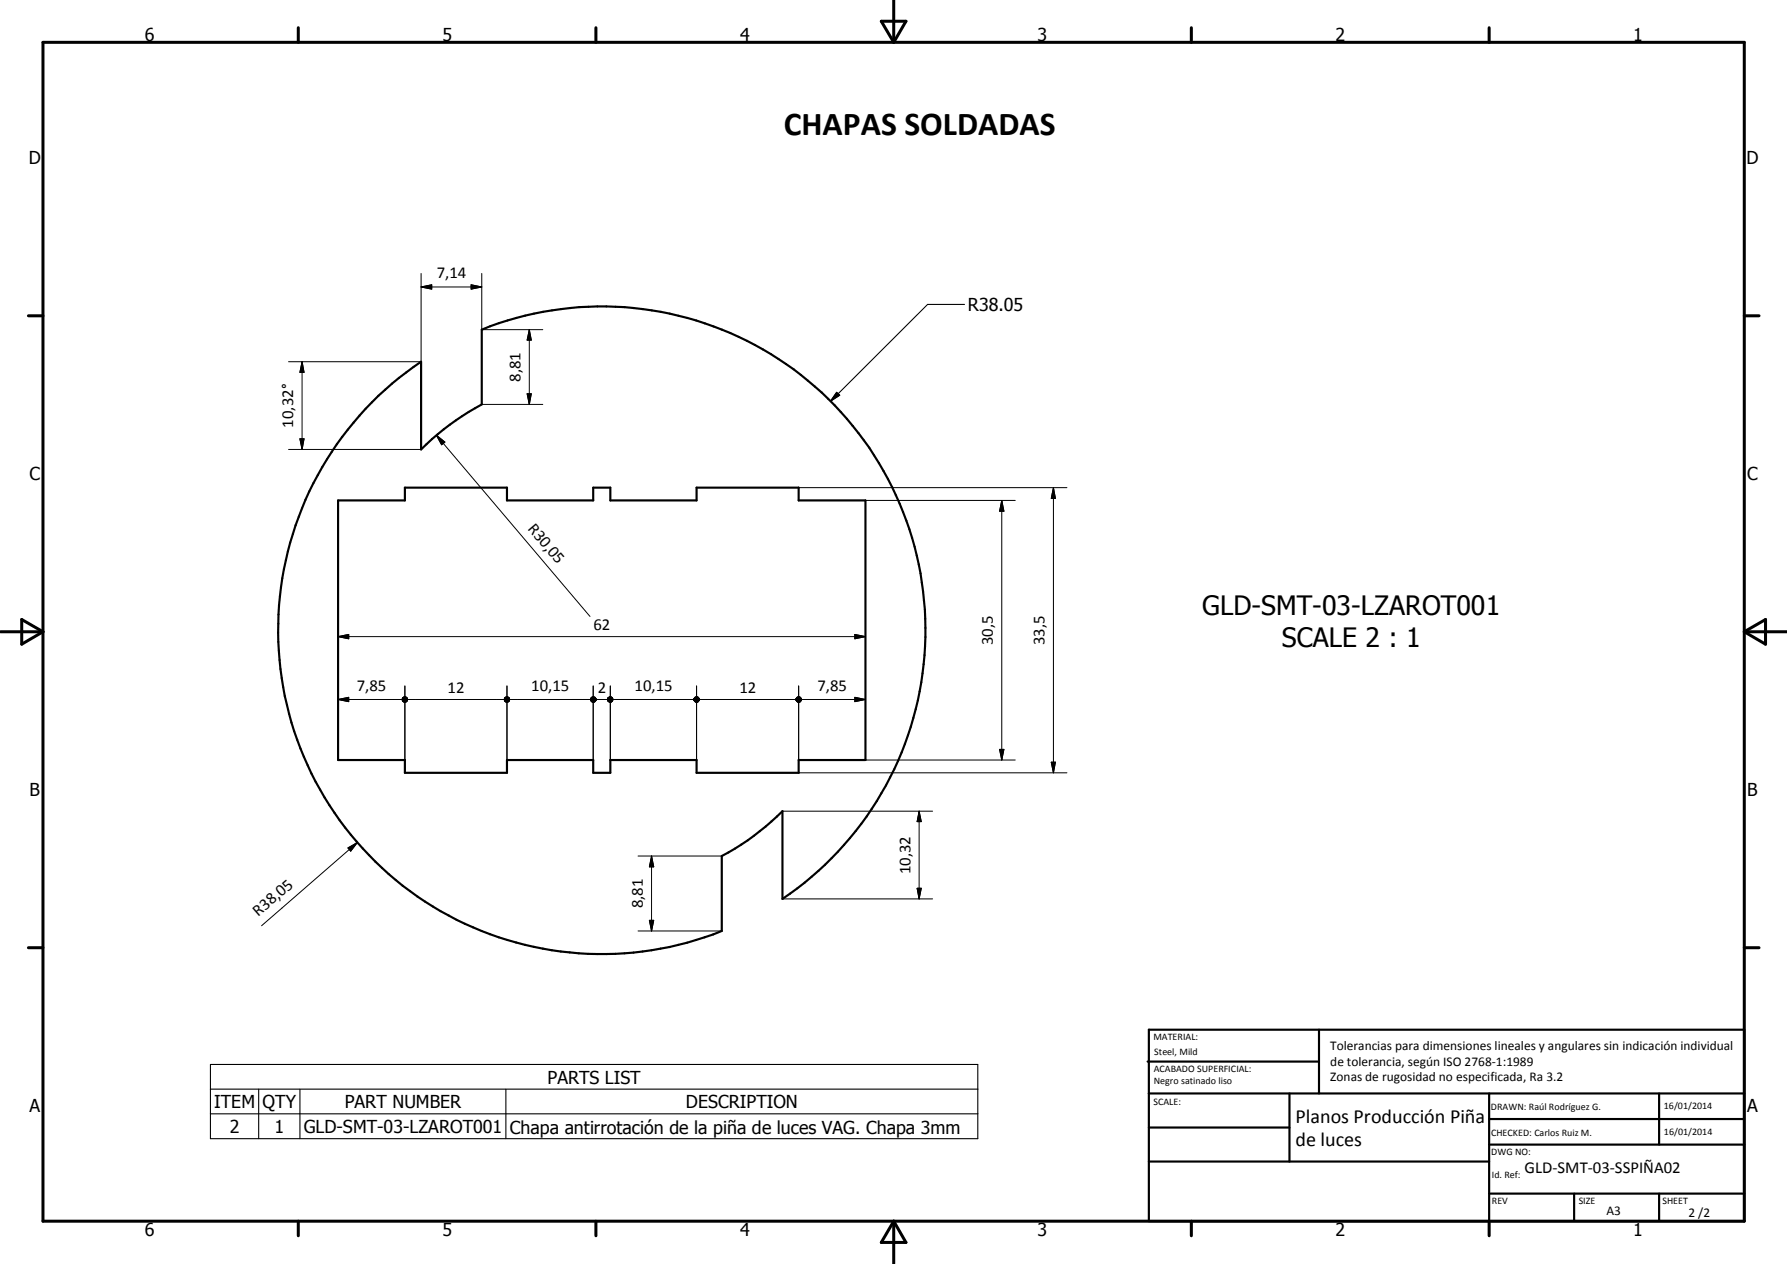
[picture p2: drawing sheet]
<svg xmlns="http://www.w3.org/2000/svg" width="420mm" height="297mm" viewBox="0 0 420 297" stroke-linecap="round" stroke-linejoin="round" font-family="sans-serif">
<g fill="none" stroke="#000" stroke-width=".51">
<path d="M89 93a77 77 0 0 1 10-8v20.6a61.2 61.2 0 0 1 14.3-10.6v-17.5a76.1 76.1 0 0 1 95.5 35.1 76.1 76.1 0 0 1-24.8 98.6v-20.6a59.5 59.5 0 0 1-14.3 10.6v17.6a76.1 76.1 0 0 1-92.3-29.6 76.1 76.1 0 0 1 11.6-96.2zM79.5 117.6h15.7v-3h24v3h20.3v-3h4v3h20.3v-3h24v3h15.7v61h-15.7v3h-24v-3h-20.3v3h-4v-3h-20.3v3h-24v-3h-15.7zM269.8 249.5h40.3M270.1 242h140v45h-140zM270.1 257h140M303.2 257v16M310.1 242v15M350.1 257v30M390.1 257v12M270.1 265h33.1M270.1 273h80M350.1 269h60"/>
<path d="M350.1 263h60M350.1 280.5h60M370.1 280.5v6.5M390.1 280.5v6.5"/>
</g>
<g fill="none" stroke="#000" stroke-width=".71">
<path d="M10.1 9.9h400v277.1h-400zM70.1 6.5v3.4M140.1 6.5v3.4M207.2 5h5.8l-2.9 4.9zM210.1 0v9.9M280.1 6.5v3.4M350.1 6.5v3.4M6.7 74.2h3.4M410.1 74.2h3.5M.1 148.5h10M5.1 145.6l5 2.9-5 2.9zM410.1 148.5h10"/>
<path d="M410.1 148.5l5-2.9v5.8zM6.7 222.7h3.4M410.1 222.7h3.5M70.1 287v3.4M140.1 287v3.4M210.1 287v10M210.1 287l2.9 5h-5.8zM280.1 287v3.4M350.1 287v3.4"/>
</g>
<path d="M226.8 71.5h-8.7l-22.8 22.8M196.7 92.2l.7 .7-2.1 1.4zM49.5 250.1h180.4v17.5h-180.4zM49.5 255.9h180.4M60.8 255.9v11.7M70.5 255.9v11.7M118.9 255.9v11.7M49.5 261.7h180.4" fill="none" stroke="#000" stroke-width=".25"/>
<g fill="#000">
<path d="M99 67.4l2.5-.5v1zM110.8 66.9l2.5 .5-2.5 .5zM124.4 77.5l.5 2.4h-1zM71 85l.5 2.5h-1zM123.9 92.5h1l-.5 2.5zM196.7 92.2l.7 .7-2.1 1.4zM70.5 103.1h1l-.5 2.5zM102.6 102.3l2 1.6-.8 .6zM247.7 114.6l.4 2.5h-.9zM235.5 117.6l.5 2.5h-1zM79.5 149.6l2.5-.5v1zM201 149.1l2.5 .5-2.5 .5z"/>
<path d="M79.5 164.4l2.5-.5v1zM94.6 164.4l.1 .3zM94.6 164.4l.2 .5zM94.6 164.4l.3 .6zM94.6 164.4l.6 .6h-.3zM94.6 164.4l.7 .6zM94.6 164.4l.9 .5-.2 .1zM94.6 164.4l1.1 .4-.2 .1zM94.6 164.4l1.1 .2v.2zM94.6 164.4l1.2 .1-.1 .1zM94.6 164.4l1.2-.1v.2zM94.6 164.4l1.1-.3 .1 .2z"/>
<path d="M94.6 164.4l1.1-.4v.1zM94.6 164.4l.9-.6 .2 .2zM94.6 164.4l.7-.6h.2zM95.2 163.7l.1 .1-.7 .6zM94.9 163.8l.3-.1-.6 .7zM94.8 163.9l.1-.1-.3 .6zM94.8 163.9l-.2 .5zM94.7 164l-.1 .4zM94.6 164.2v.2zM95.7 164l.1 .4zM95.6 163.9l.2 .5zM95.4 163.8l.4 .6z"/>
<path d="M95.2 163.7l.6 .7zM95.1 163.8l.1-.1 .6 .7zM94.9 163.8h.2l.7 .6zM94.7 164l.2-.2 .9 .6zM94.7 164l1.1 .4-1.2-.3zM94.6 164.1l1.2 .3-1.2-.1zM94.6 164.3l1.2 .1-1.2 .1zM94.6 164.5l1.2-.1-1.2 .2zM94.6 164.6l1.2-.2-1.1 .4zM94.7 164.8l1.1-.4-.9 .5zM94.9 164.9l.9-.5-.7 .6zM95.1 165l.7-.6z"/>
<path d="M95.8 164.4l-.6 .6zM95.8 164.4l-.4 .6zM95.8 164.4l-.2 .5zM95.8 164.4l-.1 .3zM95.8 164.4v.2zM118.6 164.4l.1 .3zM118.6 164.4l.2 .5zM118.6 164.4l.3 .6zM118.6 164.4l.6 .6h-.3zM118.6 164.4l.7 .6zM118.6 164.4l.9 .5-.2 .1zM118.6 164.4l1.1 .4-.2 .1z"/>
<path d="M118.6 164.4l1.1 .2v.2zM118.6 164.4l1.2 .1-.1 .1zM118.6 164.4l1.2-.1v.2zM118.6 164.4l1.1-.3 .1 .2zM118.6 164.4l1.1-.4v.1zM118.6 164.4l.9-.6 .2 .2zM118.6 164.4l.7-.6h.2zM119.2 163.7l.1 .1-.7 .6zM118.9 163.8l.3-.1-.6 .7zM118.8 163.9l.1-.1-.3 .6zM118.8 163.9l-.2 .5zM118.7 164l-.1 .4z"/>
<path d="M118.6 164.2v.2zM119.7 164l.1 .4zM119.6 163.9l.2 .5zM119.4 163.8l.4 .6zM119.2 163.7l.6 .7zM119.1 163.8l.1-.1 .6 .7zM118.9 163.8h.2l.7 .6zM118.7 164l.2-.2 .9 .6zM118.7 164l1.1 .4-1.2-.3zM118.6 164.1l1.2 .3-1.2-.1zM118.6 164.3l1.2 .1-1.2 .1zM118.6 164.5l1.2-.1-1.2 .2z"/>
<path d="M118.6 164.6l1.2-.2-1.1 .4zM118.7 164.8l1.1-.4-.9 .5zM118.9 164.9l.9-.5-.7 .6zM119.1 165l.7-.6zM119.8 164.4l-.6 .6zM119.8 164.4l-.4 .6zM119.8 164.4l-.2 .5zM119.8 164.4l-.1 .3zM119.8 164.4v.2zM140 164l.1 .4zM139.9 163.9l.2 .5zM139.7 163.8l.4 .6z"/>
<path d="M139.5 163.7l.6 .7zM139.3 163.8l.2-.1 .6 .7zM139.2 163.8h.1l.8 .6zM139 164l.2-.2 .9 .6zM139 164l1.1 .4-1.2-.3zM138.9 164.1l1.2 .3-1.2-.1zM138.9 164.3l1.2 .1-1.2 .1zM138.9 164.5l1.2-.1-1.2 .2zM138.9 164.6l1.2-.2-1.1 .4zM139 164.8l1.1-.4-.9 .5zM139.2 164.9l.9-.5-.8 .6zM139.3 165l.8-.6z"/>
<path d="M140.1 164.4l-.4 .6h-.2zM140.1 164.4l-.4 .6zM140.1 164.4l-.2 .5zM140.1 164.4l-.1 .3zM140.1 164.4v.2zM142.9 164.4v.3zM142.9 164.4l.2 .5zM142.9 164.4l.4 .6-.2-.1zM142.9 164.4l.6 .6zM142.9 164.4l.7 .6zM142.9 164.4l.9 .5-.2 .1zM142.9 164.4l1.1 .4-.2 .1z"/>
<path d="M142.9 164.4l1.1 .2v.2zM142.9 164.4l1.2 .1-.1 .1zM142.9 164.4l1.2-.1v.2zM142.9 164.4l1.1-.3 .1 .2zM142.9 164.4l1.1-.4v.1zM142.9 164.4l.9-.6 .2 .2zM142.9 164.4l.7-.6h.2zM143.5 163.7l.1 .1-.7 .6zM143.3 163.8l.2-.1-.6 .7zM143.1 163.9l.2-.1-.4 .6zM143.1 163.9l-.2 .5zM142.9 164v.4z"/>
<path d="M142.9 164.2v.2zM163.1 164.4l.2 .3zM163.1 164.4l.3 .5zM163.1 164.4l.5 .6zM163.1 164.4l.6 .6zM163.1 164.4l.8 .6zM163.1 164.4l1 .5-.2 .1zM163.1 164.4l1.1 .4-.1 .1zM163.1 164.4l1.3 .2-.2 .2zM163.1 164.4l1.3 .1v.1zM163.1 164.4l1.3-.1v.2zM163.1 164.4l1.3-.3v.2z"/>
<path d="M163.1 164.4l1.1-.4 .2 .1zM163.1 164.4l1-.6 .1 .2zM163.1 164.4l.8-.6h.2zM163.7 163.7l.2 .1-.8 .6zM163.6 163.8l.1-.1-.6 .7zM163.4 163.9l.2-.1-.5 .6zM163.4 163.9l-.3 .5zM163.3 164l-.2 .4zM163.2 164.2l-.1 .2zM164.3 164l.1 .4zM164.2 163.9l.2 .5zM164 163.8l.4 .6z"/>
<path d="M163.9 163.7l.5 .7zM163.6 163.8l.3-.1 .5 .7zM163.5 163.8h.1l.8 .6zM163.4 164l.1-.2 .9 .6zM163.4 164l1 .4-1.2-.3zM163.2 164.1l1.2 .3-1.2-.1zM163.2 164.3l1.2 .1-1.2 .1zM163.2 164.5l1.2-.1-1.2 .2zM163.2 164.6l1.2-.2-1 .4zM163.4 164.8l1-.4-.9 .5zM163.5 164.9l.9-.5-.8 .6zM163.6 165l.8-.6-.5 .6z"/>
<path d="M164.4 164.4l-.5 .6zM164.4 164.4l-.4 .6zM164.4 164.4l-.2 .5zM164.4 164.4l-.1 .3zM164.4 164.4v.2zM187.1 164.4l.2 .3zM187.1 164.4l.3 .5zM187.1 164.4l.5 .6zM187.1 164.4l.6 .6zM187.1 164.4l.8 .6zM187.1 164.4l1 .5-.2 .1zM187.1 164.4l1.1 .4-.1 .1z"/>
<path d="M187.1 164.4l1.3 .2-.2 .2zM187.1 164.4l1.3 .1v.1zM187.1 164.4l1.3-.1v.2zM187.1 164.4l1.3-.3v.2zM187.1 164.4l1.1-.4 .2 .1zM187.1 164.4l1-.6 .1 .2zM187.1 164.4l.8-.6h.2zM187.7 163.7l.2 .1-.8 .6zM187.6 163.8l.1-.1-.6 .7zM187.4 163.9l.2-.1-.5 .6zM187.4 163.9l-.3 .5zM187.3 164l-.2 .4z"/>
<path d="M187.2 164.2l-.1 .2zM188.3 164l.1 .4zM188.2 163.9l.2 .5zM188 163.8l.4 .6zM187.9 163.7l.5 .7zM187.7 163.8l.2-.1 .5 .7zM187.5 163.8h.2l.7 .6zM187.4 164l.1-.2 .9 .6zM187.4 164l1 .4-1.2-.3zM187.2 164.1l1.2 .3-1.3-.1zM187.1 164.3l1.3 .1-1.3 .1zM187.1 164.5l1.3-.1-1.2 .2z"/>
<path d="M187.2 164.6l1.2-.2-1 .4zM187.4 164.8l1-.4-.9 .5zM187.5 164.9l.9-.5-.7 .6zM187.7 165l.7-.6-.5 .6zM188.4 164.4l-.5 .6zM188.4 164.4l-.4 .6zM188.4 164.4l-.2 .5zM188.4 164.4l-.1 .3zM188.4 164.4v.2zM201 163.9l2.5 .5-2.5 .5zM235 176.1h1l-.5 2.5zM247.2 179.1h.9l-.4 2.5z"/>
<path d="M216.1 190.6l.5 2.5h-1zM81.8 199.3l2.2-1.3-1.5 2zM152.7 216.3h1l-.5 2.5zM153.2 201.2l.5 2.5h-1zM215.6 208.7h1l-.5 2.5z"/>
</g>
<g fill="none" stroke="#000" stroke-width=".24">
<path d="M99 67.4l2.5-.5v1zM99 67.4h14.3M99 64.3v20.7h-31.2M110.8 66.9l2.5 .5-2.5 .5zM113.3 64.3v13.2h14.3M124.4 77.5l.5 2.4h-1zM124.4 77.5v17.5M71 85l.5 2.5h-1zM71 85v20.6M113.3 95h14.3M123.9 92.5h1l-.5 2.5zM67.8 105.6h31.2"/>
<path d="M70.5 103.1h1l-.5 2.5zM102.6 102.3l2 1.6-.8 .6zM102.6 102.3l36.1 42.6M187.8 114.6h63.1M203.5 117.6h35.2M235.5 117.6l.5 2.5h-1zM235.5 117.6v61M247.7 114.6l.4 2.5h-.9zM247.7 114.6v67M79.5 149.6l2.5-.5v1zM79.5 149.6h124M201 149.1l2.5 .5-2.5 .5z"/>
<path d="M79.5 164.4l2.5-.5v1zM79.5 164.4h15.1M94.6 164.3l1.2 .1-1.2 .1zM94.6 164.5l1.2-.1-1.2 .2zM94.6 164.4l.1 .3zM94.6 164.4l.2 .5zM94.6 164.4l.3 .6zM94.6 164.4l.6 .6h-.3zM94.6 164.4l.7 .6zM94.6 164.4l.9 .5-.2 .1zM94.6 164.4l1.1 .4-.2 .1zM94.6 164.4l1.1 .2v.2z"/>
<path d="M94.6 164.4l1.2 .1-.1 .1zM94.6 164.4l1.2-.1v.2zM94.6 164.4l1.1-.3 .1 .2zM94.6 164.4l1.1-.4v.1zM94.6 164.4l.9-.6 .2 .2zM94.6 164.4l.7-.6h.2zM94.6 164.2v.2zM94.6 164.1l1.2 .3-1.2-.1zM94.6 164.6l1.2-.2-1.1 .4zM94.7 164l-.1 .4zM94.7 164l.2-.2 .9 .6zM94.7 164l1.1 .4-1.2-.3z"/>
<path d="M94.7 164.8l1.1-.4-.9 .5zM94.8 163.9l.1-.1-.3 .6zM94.8 163.9l-.2 .5zM94.9 163.8h.2l.7 .6zM94.9 164.9l.9-.5-.7 .6zM94.9 163.8l.3-.1-.6 .7zM95.1 163.8l.1-.1 .6 .7zM95.1 165l.7-.6zM95.2 163.7l.1 .1-.7 .6zM95.2 161.2v17.4M95.2 163.7l.6 .7zM95.4 163.8l.4 .6z"/>
<path d="M95.6 163.9l.2 .5zM95.7 164l.1 .4zM95.8 164.4l-.6 .6zM95.8 164.4l-.4 .6zM95.8 164.4l-.2 .5zM95.8 164.4l-.1 .3zM95.8 164.4v.2zM95.8 164.4h22.8M118.6 164.3l1.2 .1-1.2 .1zM118.6 164.5l1.2-.1-1.2 .2zM118.6 164.4l.1 .3zM118.6 164.4l.2 .5z"/>
<path d="M118.6 164.4l.3 .6zM118.6 164.4l.6 .6h-.3zM118.6 164.4l.7 .6zM118.6 164.4l.9 .5-.2 .1zM118.6 164.4l1.1 .4-.2 .1zM118.6 164.4l1.1 .2v.2zM118.6 164.4l1.2 .1-.1 .1zM118.6 164.4l1.2-.1v.2zM118.6 164.4l1.1-.3 .1 .2zM118.6 164.4l1.1-.4v.1zM118.6 164.4l.9-.6 .2 .2zM118.6 164.4l.7-.6h.2z"/>
<path d="M118.6 164.2v.2zM118.6 164.1l1.2 .3-1.2-.1zM118.6 164.6l1.2-.2-1.1 .4zM118.7 164l-.1 .4zM118.7 164l.2-.2 .9 .6zM118.7 164l1.1 .4-1.2-.3zM118.7 164.8l1.1-.4-.9 .5zM118.8 163.9l.1-.1-.3 .6zM118.8 163.9l-.2 .5zM118.9 163.8h.2l.7 .6zM118.9 164.9l.9-.5-.7 .6zM118.9 163.8l.3-.1-.6 .7z"/>
<path d="M119.1 163.8l.1-.1 .6 .7zM119.1 165l.7-.6zM119.2 163.7l.1 .1-.7 .6zM119.2 161.2v17.4M119.2 163.7l.6 .7zM119.4 163.8l.4 .6zM119.6 163.9l.2 .5zM119.7 164l.1 .4zM119.8 164.4l-.6 .6zM119.8 164.4l-.4 .6zM119.8 164.4l-.2 .5zM119.8 164.4l-.1 .3z"/>
<path d="M119.8 164.4v.2zM119.8 164.4h19.1M138.9 164.3l1.2 .1-1.2 .1zM138.9 164.5l1.2-.1-1.2 .2zM138.9 164.1l1.2 .3-1.2-.1zM138.9 164.6l1.2-.2-1.1 .4zM139 164l.2-.2 .9 .6zM139 164l1.1 .4-1.2-.3zM139 164.8l1.1-.4-.9 .5zM139.2 163.8h.1l.8 .6zM139.2 164.9l.9-.5-.8 .6zM139.3 163.8l.2-.1 .6 .7z"/>
<path d="M139.3 165l.8-.6zM139.5 164.4h4M139.5 161.2v17.4M139.5 163.7l.6 .7zM139.7 163.8l.4 .6zM139.9 163.9l.2 .5zM140 164l.1 .4zM140.1 164.4l-.4 .6h-.2zM140.1 164.4l-.4 .6zM140.1 164.4l-.2 .5zM140.1 164.4l-.1 .3zM140.1 164.4v.2z"/>
<path d="M142.9 164.4v.3zM142.9 164.4l.2 .5zM142.9 164.4l.4 .6-.2-.1zM142.9 164.4l.6 .6zM142.9 164.4l.7 .6zM142.9 164.4l.9 .5-.2 .1zM142.9 164.4l1.1 .4-.2 .1zM142.9 164.4l1.1 .2v.2zM142.9 164.4l1.2 .1-.1 .1zM142.9 164.4l1.2-.1v.2zM142.9 164.4l1.1-.3 .1 .2zM142.9 164.4l1.1-.4v.1z"/>
<path d="M142.9 164.4l.9-.6 .2 .2zM142.9 164.4l.7-.6h.2zM142.9 164.2v.2zM142.9 164v.4zM143.1 163.9l.2-.1-.4 .6zM143.1 163.9l-.2 .5zM143.3 163.8l.2-.1-.6 .7zM143.5 163.7l.1 .1-.7 .6zM143.5 161.2v17.4M144.1 164.4h19M163.1 164.4l.2 .3zM163.1 164.4l.3 .5z"/>
<path d="M163.1 164.4l.5 .6zM163.1 164.4l.6 .6zM163.1 164.4l.8 .6zM163.1 164.4l1 .5-.2 .1zM163.1 164.4l1.1 .4-.1 .1zM163.1 164.4l1.3 .2-.2 .2zM163.1 164.4l1.3 .1v.1zM163.1 164.4l1.3-.1v.2zM163.1 164.4l1.3-.3v.2zM163.1 164.4l1.1-.4 .2 .1zM163.1 164.4l1-.6 .1 .2zM163.1 164.4l.8-.6h.2z"/>
<path d="M163.2 164.3l1.2 .1-1.2 .1zM163.2 164.5l1.2-.1-1.2 .2zM163.2 164.2l-.1 .2zM163.2 164.1l1.2 .3-1.2-.1zM163.2 164.6l1.2-.2-1 .4zM163.3 164l-.2 .4zM163.4 164l.1-.2 .9 .6zM163.4 164l1 .4-1.2-.3zM163.4 164.8l1-.4-.9 .5zM163.4 163.9l.2-.1-.5 .6zM163.4 163.9l-.3 .5zM163.5 163.8h.1l.8 .6z"/>
<path d="M163.5 164.9l.9-.5-.8 .6zM163.6 163.8l.1-.1-.6 .7zM163.6 163.8l.3-.1 .5 .7zM163.6 165l.8-.6-.5 .6zM163.7 163.7l.2 .1-.8 .6zM163.8 161.2v17.4M163.9 163.7l.5 .7zM164 163.8l.4 .6zM164.2 163.9l.2 .5zM164.3 164l.1 .4zM164.4 164.4l-.5 .6zM164.4 164.4l-.4 .6z"/>
<path d="M164.4 164.4l-.2 .5zM164.4 164.4l-.1 .3zM164.4 164.4v.2zM164.4 164.4h22.7M187.1 164.3l1.3 .1-1.3 .1zM187.1 164.5l1.3-.1-1.2 .2zM187.1 164.4l.2 .3zM187.1 164.4l.3 .5zM187.1 164.4l.5 .6zM187.1 164.4l.6 .6zM187.1 164.4l.8 .6zM187.1 164.4l1 .5-.2 .1z"/>
<path d="M187.1 164.4l1.1 .4-.1 .1zM187.1 164.4l1.3 .2-.2 .2zM187.1 164.4l1.3 .1v.1zM187.1 164.4l1.3-.1v.2zM187.1 164.4l1.3-.3v.2zM187.1 164.4l1.1-.4 .2 .1zM187.1 164.4l1-.6 .1 .2zM187.1 164.4l.8-.6h.2zM187.2 164.2l-.1 .2zM187.2 164.1l1.2 .3-1.3-.1zM187.2 164.6l1.2-.2-1 .4zM187.3 164l-.2 .4z"/>
<path d="M187.4 164l.1-.2 .9 .6zM187.4 164l1 .4-1.2-.3zM187.4 164.8l1-.4-.9 .5zM187.4 163.9l.2-.1-.5 .6zM187.4 163.9l-.3 .5zM187.5 163.8h.2l.7 .6zM187.5 164.9l.9-.5-.7 .6zM187.6 163.8l.1-.1-.6 .7zM187.7 163.8l.2-.1 .5 .7zM187.7 165l.7-.6-.5 .6zM187.7 163.7l.2 .1-.8 .6zM187.8 161.2v17.4"/>
<path d="M187.9 163.7l.5 .7zM188 163.8l.4 .6zM188.2 163.9l.2 .5zM188.3 164l.1 .4zM188.4 164.4l-.5 .6zM188.4 164.4l-.4 .6zM188.4 164.4l-.2 .5zM188.4 164.4l-.1 .3zM188.4 164.4v.2zM188.4 164.4h15.1M201 163.9l2.5 .5-2.5 .5zM203.5 178.6h35.2"/>
<path d="M235 176.1h1l-.5 2.5zM247.2 179.1h.9l-.4 2.5zM81.8 199.3l2.2-1.3-1.5 2zM84 198l-22.5 19.6M184 190.6h35.3M187.8 181.6h63.1M216.1 190.6l.5 2.5h-1zM216.1 190.6v20.6M150 218.8h19.7M150 201.2h19.7M152.7 216.3h1l-.5 2.5zM153.2 201.2l.5 2.5h-1z"/>
<path d="M153.2 201.2v17.6M184 211.2h35.3M215.6 208.7h1l-.5 2.5z"/>
</g>
<text font-size="7.9" x="184.3" y="31.7">CHAPAS SOLDADAS</text>
<g font-size="6.3">
<text x="282.7" y="144.4">GLD-SMT-03-LZAROT001</text>
<text x="301.4" y="151.9">SCALE 2 : 1</text>
</g>
<g font-size="4.7">
<text x="304.6" y="263.9">Planos Producción Piña</text>
<text x="304.6" y="269.3">de luces</text>
</g>
<g font-size="4.2">
<text x="34" y="9.6">6</text>
<text x="104" y="9.6">5</text>
<text x="174" y="9.6">4</text>
<text x="244" y="9.6">3</text>
<text x="314" y="9.6">2</text>
<text x="384" y="9.6">1</text>
<text x="6.8" y="38.7">D</text>
<text x="410.6" y="38.7">D</text>
<text x="227.6" y="73.1">R38.05</text>
<text x="7" y="112.9">C</text>
<text x="410.8" y="112.9">C</text>
<text x="7" y="187.1">B</text>
<text x="410.8" y="187.1">B</text>
<text x="128.7" y="254.6">PARTS LIST</text>
<text x="7" y="261.4">A</text>
<text x="50.4" y="260.4">ITEM</text>
<text x="61.8" y="260.4">QTY</text>
<text x="81.1" y="260.4">PART NUMBER</text>
<text x="161.3" y="260.4">DESCRIPTION</text>
<text x="410.8" y="261.4">A</text>
<text x="54" y="266.2">2</text>
<text x="64.5" y="266.2">1</text>
<text x="71.4" y="266.2">GLD-SMT-03-LZAROT001</text>
<text x="119.9" y="266.4">Chapa antirrotación de la piña de luces VAG. Chapa 3mm</text>
<text x="34" y="290.4">6</text>
<text x="104" y="290.4">5</text>
<text x="174" y="290.4">4</text>
<text x="244" y="290.4">3</text>
<text x="314" y="290.4">2</text>
<text x="384" y="290.4">1</text>
</g>
<g font-size="3.9">
<text x="102.7" y="65.4">7,14</text>
<text x="122.4" y="89.7" transform="rotate(-90 122.4 89.7)">8,81</text>
<text x="68.9" y="100.5" transform="rotate(-90 68.9 100.5)">10,32°</text>
<text x="123.9" y="124.2" transform="rotate(50 123.9 124.2)">R30,05</text>
<text x="139.5" y="148.1">62</text>
<text x="233.5" y="151.6" transform="rotate(-90 233.5 151.6)">30,5</text>
<text x="245.6" y="151.6" transform="rotate(-90 245.6 151.6)">33,5</text>
<text x="83.9" y="162.3">7,85</text>
<text x="105.2" y="162.9">12</text>
<text x="124.9" y="162.3">10,15</text>
<text x="140.5" y="162.9">2</text>
<text x="149.2" y="162.3">10,15</text>
<text x="173.9" y="162.9">12</text>
<text x="192.2" y="162.3">7,85</text>
<text x="214.1" y="205.4" transform="rotate(-90 214.1 205.4)">10,32</text>
<text x="60.7" y="215.5" transform="rotate(-41 60.7 215.5)">R38,05</text>
<text x="151.1" y="213.5" transform="rotate(-90 151.1 213.5)">8,81</text>
<text x="358.5" y="275.6">GLD-SMT-03-SSPIÑA02</text>
</g>
<g font-size="3.1">
<text x="312.7" y="246.8">Tolerancias para dimensiones lineales y angulares sin indicación individual</text>
<text x="312.7" y="250.4">de tolerancia, según ISO 2768-1:1989</text>
<text x="312.7" y="254">Zonas de rugosidad no especificada, Ra 3.2</text>
<text x="377.7" y="285.6">A3</text>
<text x="397" y="285.9">2 /2</text>
</g>
<g font-size="2.4">
<text x="271.2" y="244.4">MATERIAL:</text>
<text x="271.3" y="252">ACABADO SUPERFICIAL:</text>
<text x="271.4" y="247.9">Steel, Mild</text>
<text x="271.3" y="254.6">Negro satinado liso</text>
<text x="271.2" y="259.7">SCALE:</text>
<text x="350.6" y="260.8">DRAWN: Raúl Rodríguez G.</text>
<text x="391.2" y="260.6">16/01/2014</text>
<text x="350.6" y="267">CHECKED: Carlos Ruiz M.</text>
<text x="391.2" y="266.7">16/01/2014</text>
<text x="350.6" y="271.4">DWG NO:</text>
<text x="350.8" y="276.9">Id. Ref:</text>
<text x="350.8" y="282.8">REV</text>
<text x="371.2" y="282.9">SIZE</text>
<text x="390.9" y="282.9">SHEET</text>
</g>
</svg>
